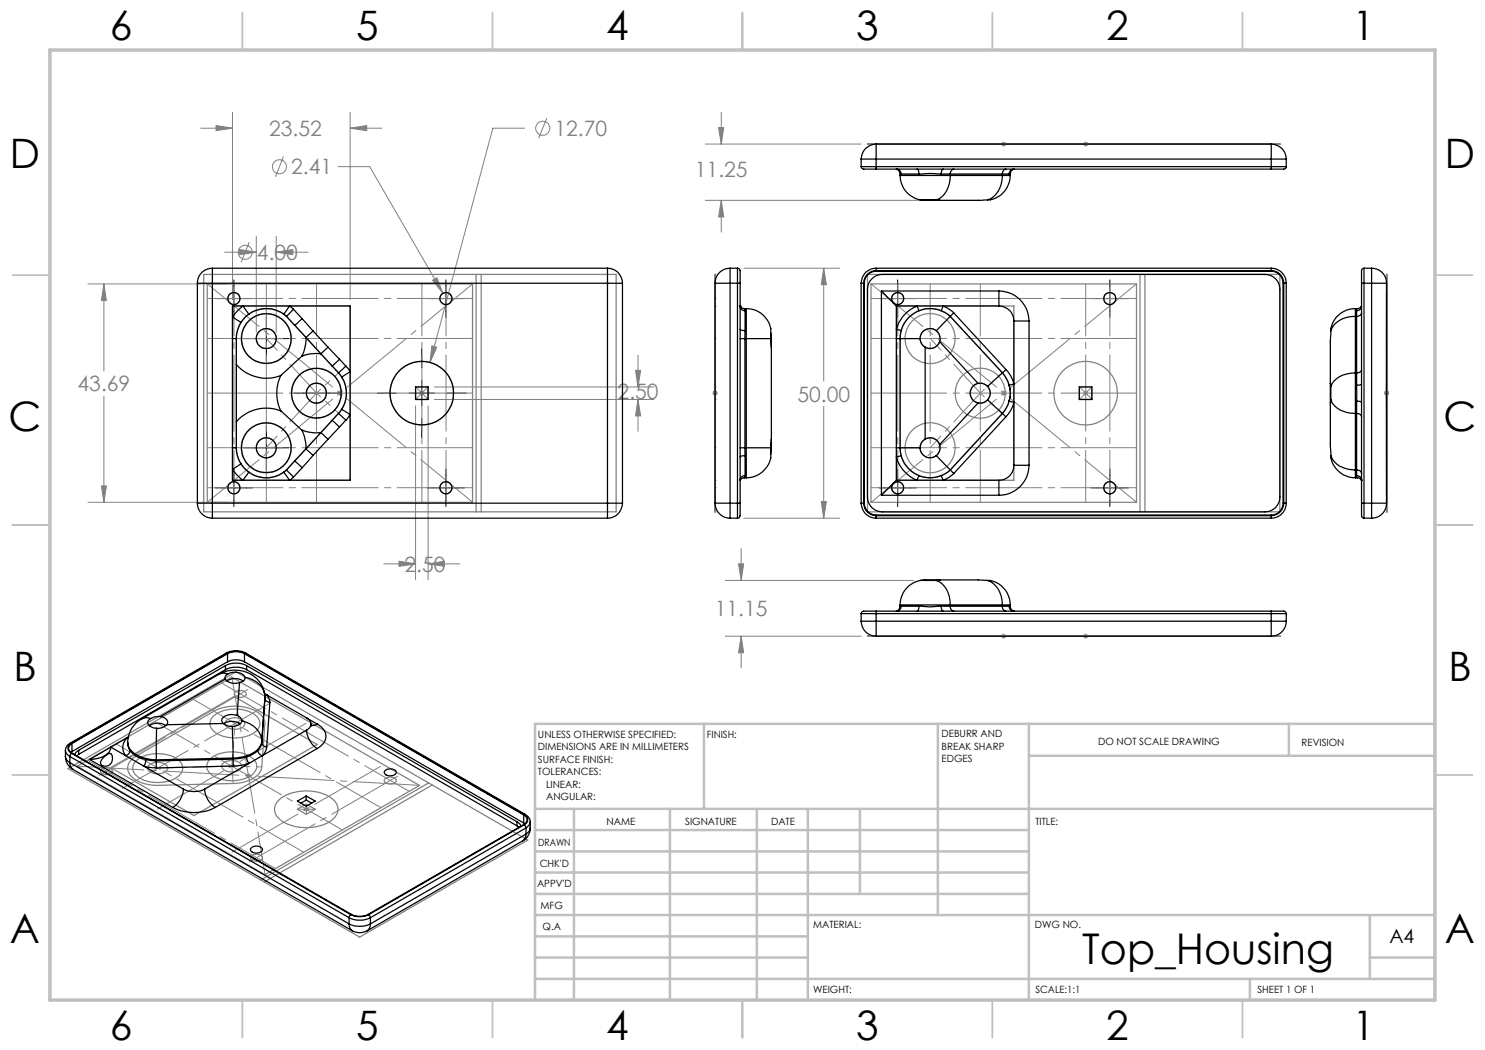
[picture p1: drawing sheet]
<svg xmlns="http://www.w3.org/2000/svg" width="297mm" height="210mm" viewBox="0 0 297 210" stroke-linecap="round" stroke-linejoin="round" font-family="sans-serif">
<g fill="none" stroke="#808080" stroke-width=".2">
<path d="M40.1 25.6h6.4M43.2 25.1l3.3 .5-3.3 .5zM46.5 22.5v37.4M56.7 31.3l-1.6 4.1M67.6 33.3h6.3l14.7 25.4M70 22.5v37.4M70 25.6h6.4M70 25.6l3.3-.5v1zM104.9 25.6h-6.3l-12.6 46.9M109.4 23.6l-1.7 4M141.1 28.8h31.1M143.7 25.5h1l-.4 3.3z"/>
<path d="M144.3 22.5v6.3M200.2 28.8h1.1M200.4 28.5l.7 .7M200.7 28.3v1M201.1 28.5l-.7 .7M216.6 28.8h1M216.8 28.5l.7 .7M217.1 28.3v1M217.5 28.5l-.7 .7M17.6 56.8h27.9M20.8 56.8v17.4M20.8 56.8l.5 3.3h-1z"/>
<path d="M44.9 50.4h6.4M47.9 49.9l3.4 .5-3.4 .5zM49.8 48.4l-1.6 4.1M51.3 47.3v19.2M55.2 50.4l3.4-.5v1zM55.2 47.3v19.2M55.2 50.4h6.4M86.5 56l.9-.4 1.2 3.1zM141.1 40.1h45.6M144.3 40.1v6.3M144.3 40.1l.4 3.3h-1zM148.8 53.6h19.1"/>
<path d="M164.7 53.6v22.6M164.7 53.6l.6 3.3h-1zM20.8 79.2v21.3M67.5 78.6h1M67.6 78.3l.7 .7M68 78.1v1M68.3 78.3l-.7 .7M83.9 78.6h1M84 78.3l.7 .7M84.3 78.1v1M84.7 78.3l-.7 .7M86.4 69.2l.9 .3-1.3 3z"/>
<path d="M86.9 77.4h43.9M86.9 79.9h43.9M127.1 74.1h1l-.5 3.3zM127.6 71v6.4M127.6 79.9v6.3M127.6 79.9l.5 3.3h-1zM142.5 78.6h1M142.7 78.3l.7 .7M143 78.1v1M143.4 78.3l-.7 .7M200.2 78.6h1.1M200.4 78.3l.7 .7"/>
<path d="M200.7 78.1v1M201.1 78.3l-.7 .7M216.6 78.6h1M216.8 78.3l.7 .7M217.1 78.1v1M217.5 78.3l-.7 .7M276.8 78.6h1M277 78.3l.7 .7M277.3 78.1v1M277.7 78.3l-.7 .7M20.3 97.2h1l-.5 3.3zM83.1 81.2v34.7"/>
<path d="M85.6 81.2v34.7M164.7 81.3v22.3M17.6 100.5h27.9M76.8 112.8h6.3M79.8 112.2l3.3 .6-3.3 .5zM85.6 112.8h6.4M85.6 112.8l3.3-.6v1.1zM145.1 116.1h37.6M147.7 112.8h1l-.5 3.3zM148.2 109.7v6.4M148.8 103.6h19.1M164.3 100.3h1l-.6 3.3z"/>
<path d="M145.1 127.2h27.1M148.2 127.2v6.4M148.2 127.2l.5 3.4h-1zM200.2 127.2h1.1M200.4 126.9l.7 .7M200.7 126.7v1M201.1 126.9l-.7 .7M216.6 127.2h1M216.8 126.9l.7 .7M217.1 126.7v1M217.5 126.9l-.7 .7M49.2 155.2h1"/>
<path d="M49.3 154.8l.7 .7M49.7 154.7v1M50 154.8l-.7 .7M60.7 161.8h1.1M60.9 161.5l.7 .7M61.2 161.4v1M61.6 161.5l-.7 .7"/>
<circle cx="55.9" cy="33.3" r="1.4"/>
<circle cx="108.5" cy="25.6" r="1.41"/>
<circle cx="49" cy="50.4" r="1.4"/>
</g>
<g fill="none" stroke="#808080" stroke-width=".25">
<path d="M173.5 28.8h.1M173.5 28.8h82.5M174.2 28.8h.1M178.3 28.8h2.4zM179.3 28.8h.1M180 28.8h.1M180 28.8h10zM181 28.8h10zM184 28.8h4zM191 28.8h10zM194 28.8h4zM200.5 28.8h1.5z"/>
<path d="M202.8 28.8h.1M210.8 28.8h12.7zM215.9 28.8h.1M218.4 28.8h.1M220.7 28.8h2.5zM227.3 28.8h.1M228 28.8h.1M229 28.8h.1M256 28.8h.1M40.7 54.9h82.5v47.5h-82.5zM41.5 56.8h53v43.7h-53zM95.2 54.9v47.5"/>
<path d="M96.2 54.9v47.5M143 54.9h.1M143 56.8h.1M143 54.9v47.5M143 58.5v2.4zM173.5 54.9h82.5v47.5h-82.5zM174.2 56.8h53.1v43.7h-53.1zM228 54.9v47.5M229 54.9v47.5M277.3 54.9h.1M277.3 56.8h.1M277.3 54.9v47.5"/>
<path d="M277.3 58.5v2.4zM46.5 61.2h23.5v34.9h-23.5zM49 63.5a6 6 0 0 1 8.3-.2l10.4 11.3a6 6 0 0 1 0 8.1l-10.4 11.3a6 6 0 0 1-6.5 1 6 6 0 0 1-3.5-5.4v-21.9a5.9 5.9 0 0 1 1.7-4.2zM83.1 77.4h2.5v2.5h-2.5zM143 79.9h.1M143 77.4h.1M143 61.2h.1M143 72.3v12.7zM143 62.7v10zM143 73.7v9.9zM143 65.7v4zM143 76.7v3.9z"/>
<path d="M143 74.6v8.1M143 63.3v-1.6v6M179.3 61.2h23.5v34.9h-23.5zM181.7 63.5a6 6 0 0 1 8.3-.2l10.5 11.3a6.1 6.1 0 0 1 0 8.1l-10.5 11.3a6 6 0 0 1-6.4 1 6 6 0 0 1-3.6-5.4v-21.9a6.3 6.3 0 0 1 1.7-4.2zM215.9 77.4h2.5v2.5h-2.5zM277.3 79.9h.1M277.3 77.4h.1M277.3 61.2h.1M277.3 72.3v12.7zM277.3 62.7v10zM277.3 73.7v9.9zM277.3 65.7v4z"/>
<path d="M277.3 76.7v3.9zM277.3 74.6v8.1M277.3 63.3v-1.6v6M143 96.1h.1M143 96.3v2.5zM143 84.6v10zM143 87.6v3.9zM143 89.6v6v-1.6M277.3 96.1h.1M277.3 96.3v2.5zM277.3 84.6v10zM277.3 87.6v3.9z"/>
<path d="M277.3 89.6v6v-1.6M143 102.4h.1M143 100.5h.1M277.3 102.4h.1M277.3 100.5h.1M47 138.5a1.47 1.47 0 0 1 2.2 .3 1.4 1.4 0 0 1-2.3 .1zM173.5 127.2h.1M173.5 127.2h82.5M174.2 127.2h.1M178.3 127.2h2.4zM179.3 127.2h.1M180 127.2h.1"/>
<path d="M180 127.2h10zM181 127.2h10zM184 127.2h4zM191 127.2h10zM194 127.2h4zM200.5 127.2h1.5zM202.8 127.2h.1M210.8 127.2h12.7zM215.9 127.2h.1M218.4 127.2h.1M220.7 127.2h2.5zM227.3 127.2h.1"/>
<path d="M228 127.2h.1M229 127.2h.1M256 127.2h.1M13.6 153.7l33.6-19.3 58.4 33.6-33.7 19.4zM15.5 153.2l30.9-17.8 37.5 21.7-30.9 17.8zM20.2 153.9a1.51 1.51 0 0 1 2.3 .3 1.46 1.46 0 0 1-2.1 .5 .51 .51 0 0 1-.2-.8zM22.2 153.5l24.6-14.2 16.6 9.6-24.6 14.2zM26.1 152.2l1.2-1 15.5-8.9a8.8 8.8 0 0 1 9.4 .7 2.52 2.52 0 0 1 .8 1.5l-.6 8.9a4 4 0 0 1-3.4 2.9l-2 .4-15.7 .4a6.3 6.3 0 0 1-5.5-2.5 2.07 2.07 0 0 1 .3-2.4zM27.2 152.2a7.2 7.2 0 0 1 8.8 .1 2.02 2.02 0 0 1-.8 3.3 7.4 7.4 0 0 1-8.1-.6 1.89 1.89 0 0 1 .1-2.8zM29.8 153.1a2.62 2.62 0 0 1 3.7 .3 1.34 1.34 0 0 1-1.6 1.4 2.01 2.01 0 0 1-2.4-1.2zM41.9 152a7.2 7.2 0 0 1 8.6-.3 2.08 2.08 0 0 1 .8 2 2.08 2.08 0 0 1-1.5 1.6 7.2 7.2 0 0 1-7.9-.7 1.82 1.82 0 0 1 0-2.6zM42.7 143.3a7.2 7.2 0 0 1 8.8 .1 2.02 2.02 0 0 1-.8 3.2 7.3 7.3 0 0 1-8.1-.5 1.89 1.89 0 0 1 .1-2.8z"/>
<path d="M44.7 152.6a2.7 2.7 0 0 1 3.6 .4 1.17 1.17 0 0 1-1.2 1.3 2.33 2.33 0 0 1-2.7-.9v-.4zM45.2 144.2a2.67 2.67 0 0 1 3.7 .3 1.2 1.2 0 0 1-1.2 1.3 2.27 2.27 0 0 1-2.7-1.1zM77 155.8a1.51 1.51 0 0 1 2.3 .3 1.42 1.42 0 0 1-2.5 0zM85.7 156.6l-33.6 19.4M86.4 157l-33.6 19.4M50.2 171.3a1.49 1.49 0 0 1 2.3 .2 1.41 1.41 0 0 1-2.1 .5 .48 .48 0 0 1-.2-.7zM55.6 160.2a8.6 8.6 0 0 1 7.5-1.8 5.4 5.4 0 0 1 4.4 2.8 2.95 2.95 0 0 1-2 3.4 9.6 9.6 0 0 1-9.4-.6 2.44 2.44 0 0 1-.5-3.8zM59.5 161.8l1.7-1 1.8 1-1.8 1.1z"/>
<circle cx="46.8" cy="59.7" r="1.2"/>
<circle cx="89.2" cy="59.7" r="1.2"/>
<circle cx="179.5" cy="59.7" r="1.2"/>
<circle cx="222" cy="59.7" r="1.19"/>
<circle cx="53.3" cy="67.7" r="5"/>
<circle cx="53.3" cy="67.7" r="2"/>
<circle cx="63.3" cy="78.6" r="5"/>
<circle cx="63.3" cy="78.6" r="2.01"/>
<circle cx="84.4" cy="78.6" r="6.4"/>
<circle cx="186" cy="67.7" r="2"/>
<circle cx="186" cy="67.7" r="5"/>
<circle cx="196" cy="78.6" r="2"/>
<circle cx="196" cy="78.6" r="5"/>
<circle cx="217.1" cy="78.6" r="6.4"/>
<circle cx="46.8" cy="97.6" r="1.22"/>
<circle cx="53.2" cy="89.6" r="5"/>
<circle cx="53.3" cy="89.6" r="2"/>
<circle cx="89.2" cy="97.6" r="1.21"/>
<circle cx="179.5" cy="97.6" r="1.21"/>
<circle cx="186" cy="89.6" r="2.01"/>
<circle cx="186" cy="89.5" r="5"/>
<circle cx="221.9" cy="97.6" r="1.2"/>
</g>
<g fill="none" stroke="#c0c0c0" stroke-width=".35">
<path d="M48.5 2.5v7.5M98.5 2.5v7.5M148.5 2.5v7.5M198.5 2.5v7.5M248.5 2.5v7.5M2.5 55h7.5M287 55h7.5M2.5 105h7.5M287 105h7.5M2.5 155h7.5M287 155h7.5M48.5 200v7.5"/>
<path d="M98.5 200v7.5M148.5 200v7.5M198.5 200v7.5M248.5 200v7.5"/>
</g>
<g fill="none" stroke="#c0c0c0" stroke-width=".5">
<path d="M140.8 144.8v17M187.6 144.8v38.2M205.8 144.8v55.2M205.8 151.2h81.2M257.8 144.8v6.4M287 144.8h-180v55.2M107 161.8h180M107 178.8h98.8M107 174.5h98.8M107 170.3h98.8M107 166h98.8M114.8 161.8v38.2"/>
<path d="M134 161.8v38.2M151.4 161.8v38.2M161.6 161.8v38.2M172 161.8v17M107 195.8h180M107 191.5h54.6M107 187.3h54.6M107 183h180M250 195.8v4.2M274 191.5h13M274 183v12.8"/>
</g>
<path d="M10 10h277v190h-277z" fill="none" stroke="#c0c0c0" stroke-width=".7"/>
<path d="M41.5 56.8l53 43.7M94.5 56.8l-53 43.7M174.2 100.5l53.1-43.7M227.3 100.5l-53.1-43.7" fill="none" stroke="#808080" stroke-width=".2" stroke-dasharray="15.2 1.3 1.3 1.3" stroke-dashoffset="1.8"/>
<g fill="none" stroke="#808080" stroke-width=".2" stroke-dasharray="15.2 1.3 1.3 1.3">
<path d="M179.6 28.8h.1M186 28.8h.1M196.1 28.8h.1M215.9 28.8h2.5M217.1 28.8h.1M218.4 28.8h-2.5M222 28.8h.1M143 59.7h.1M277.3 59.7h.1M83.1 77.4l2.5 2.5M85.6 77.4l-2.5 2.5M143 79.9v-2.5"/>
<path d="M143 78.6h.1M143 67.7h.1M215.9 79.9l2.5-2.5M218.4 79.9l-2.5-2.5M277.3 79.9v-2.5M277.3 78.6h.1M277.3 67.7h.1M143 97.5h.1M143 89.5h.1M277.3 97.5h.1M277.3 89.5h.1M179.6 127.2h.1"/>
<path d="M186 127.2h.1M196.1 127.2h.1M215.9 127.2h2.5M217.1 127.2h.1M218.4 127.2h-2.5M222 127.2h.1M46.4 153.2l.2 3.5M59.5 161.8h3.5M61.3 162.9v-2.1"/>
</g>
<g fill="none" stroke="#808080" stroke-width=".2" stroke-dasharray="15.2 1.3 1.3 1.3" stroke-dashoffset="4.8">
<path d="M143 56.8v43.7M179.6 56.8v43.7M186 56.8v43.7M196.1 56.8v43.7M217.1 56.8v43.7M222 56.8v43.7M277.3 56.8v43.7M46.8 100.5v-43.7M53.3 100.5v-43.7M63.3 100.5v-43.7M84.4 100.5v-43.7M89.2 100.5v-43.7"/>
<path d="M143 100.5v-43.7M277.3 100.5v-43.7"/>
</g>
<g fill="none" stroke="#808080" stroke-width=".2" stroke-dasharray="15.2 1.3 1.3 1.3" stroke-dashoffset=".1">
<path d="M174.2 28.8h53.1M227.3 28.8h-53.1M94.5 59.7h-53M227.3 59.7h-53.1M94.5 78.6h-53M94.5 67.7h-53M227.3 78.6h-53.1M227.3 67.7h-53.1M94.5 97.5h-53M94.5 89.5h-53M227.3 97.5h-53.1M227.3 89.5h-53.1"/>
<path d="M174.2 127.2h53.1M227.3 127.2h-53.1"/>
</g>
<path d="M53 174.9l-6.6-39.5" fill="none" stroke="#808080" stroke-width=".2" stroke-dasharray="15.2 1.3 1.3 1.3" stroke-dashoffset="6.6"/>
<path d="M15.5 153.2l68.4 3.9" fill="none" stroke="#808080" stroke-width=".2" stroke-dasharray="15.2 1.3 1.3 1.3" stroke-dashoffset="1.9"/>
<g fill="none" stroke="#000" stroke-width=".2">
<path d="M43 59.7h7.5M46.8 56v7.5M85.4 59.7h7.5M89.2 56v7.5M175.8 59.7h7.5M179.5 56v7.5M218.2 59.7h7.5M222 56v7.5M48.7 67.7h9.1M53.3 63.2v9M58.7 78.6h9.1M63.3 74.1v9.1"/>
<path d="M75.5 78.6h3.8M81.8 78.6h5.1M84.3 69.7v3.8M84.3 76.1v5.1M89.4 78.6h3.8M43 97.6h7.5M46.8 93.8v7.5M48.7 89.6h9.1M53.3 85v9.1M84.3 83.7v3.8M85.4 97.6h7.5M89.2 93.8v7.5"/>
<path d="M175.8 97.6h7.5M179.5 93.8v7.5M218.2 97.6h7.5M222 93.8v7.5"/>
</g>
<path d="M63.3 78.6l-10-10.9M63.3 78.6l-10 10.9M196.1 78.6l-10.1 10.9M196.1 78.6l-10.1-10.9M46.4 153.2l-14.8 .4" fill="none" stroke="#808080" stroke-width=".2" stroke-dasharray="15.2 1.3 1.3 1.3" stroke-dashoffset="7.4"/>
<path d="M63.3 78.6l4.4 4.1M63.3 78.6l4.4-4M196.1 78.6l4.4-4M196.1 78.6l4.4 4.1M46.4 153.2l6 .2" fill="none" stroke="#808080" stroke-width=".2" stroke-dasharray="15.2 1.3 1.3 1.3" stroke-dashoffset="14.1"/>
<path d="M143 78.6v10.9M143 78.6v-10.9M277.3 78.6v10.9M277.3 78.6v-10.9" fill="none" stroke="#808080" stroke-width=".2" stroke-dasharray="15.2 1.3 1.3 1.3" stroke-dashoffset="11.7"/>
<path d="M143 78.6v-4M143 78.6v4.1M277.3 78.6v-4M277.3 78.6v4.1" fill="none" stroke="#808080" stroke-width=".2" stroke-dasharray="15.2 1.3 1.3 1.3" stroke-dashoffset="15.1"/>
<path d="M196.1 28.8h-10.1M196.1 127.2h-10.1" fill="none" stroke="#808080" stroke-width=".2" stroke-dasharray="15.2 1.3 1.3 1.3" stroke-dashoffset="12.1"/>
<path d="M196.1 28.8h4.4M196.1 127.2h4.4" fill="none" stroke="#808080" stroke-width=".2" stroke-dasharray="15.2 1.3 1.3 1.3" stroke-dashoffset="14.9"/>
<path d="M50.1 137.6l-30.9 17.8M54.7 140.2l-30.9 17.9M61.8 144.3l-30.9 17.9M76.7 152.9l-30.9 17.9M80.1 154.9l-30.9 17.8" fill="none" stroke="#808080" stroke-width=".2" stroke-dasharray="15.2 1.3 1.3 1.3" stroke-dashoffset="-.7"/>
<path d="M81.8 158.3l-37.5-21.7M55.1 173.7l-37.6-21.7M60.7 170.4l-37.5-21.6M68.5 166l-37.6-21.7M76.2 161.5l-37.6-21.6" fill="none" stroke="#808080" stroke-width=".2" stroke-dasharray="15.2 1.3 1.3 1.3" stroke-dashoffset="5"/>
<path d="M46.4 153.2l.6-8.5" fill="none" stroke="#808080" stroke-width=".2" stroke-dasharray="15.2 1.3 1.3 1.3" stroke-dashoffset="12.9"/>
<path d="M147.7 112.8h1l-.5 3.3zM148.2 127.2l.5 3.4h-1zM143.7 25.5h1l-.4 3.3zM144.3 40.1l.4 3.3h-1zM164.3 100.3h1l-.6 3.3zM164.7 53.6l.6 3.3h-1zM20.3 97.2h1l-.5 3.3zM20.8 56.8l.5 3.3h-1zM43.2 25.1l3.3 .5-3.3 .5zM70 25.6l3.3-.5v1zM86.4 69.2l-.4 3.3 1.3-3zM85.6 112.8l3.3-.6v1.1zM79.8 112.2l3.3 .6-3.3 .5zM127.1 74.1h1l-.5 3.3zM127.6 79.9l.5 3.3h-1zM47.9 49.9l3.4 .5-3.4 .5zM55.2 50.4l3.4-.5v1zM86.5 56l2.1 2.7-1.2-3.1z" fill="#808080"/>
<g fill="none" stroke="#000" stroke-width=".25">
<path d="M172.2 31.8h3M172.2 33.3h3M172.2 33.3l.1 .3 .3 .2h2.6M172.2 31.8v1.5M175.2 28.8v3M175.2 28.8a3 3 0 0 0-3 3M175.2 33.3v.5M175.2 31.8v1.5M175.2 31.8h79M175.2 28.8h79M175.2 33.3h79M175.2 33.8h79"/>
<path d="M179.9 34.4l-.6-.6a.96 .96 0 0 1 .9 1M180 34.4v.4M180 34.8h.2M180 35.1h10M180 35.1a4.9 4.9 0 0 0 4 4.9M180 34.8v.3M180.2 34.8h3.6M183.4 33.8a.89 .89 0 0 1 .4 1M183.8 34.8l1.8-.1 2.6 .1M184 40h3.3M184 40l3.9 .1M187.3 40l.7 .1h-.1"/>
<path d="M188.2 34.8h1.8M188.6 33.8a.89 .89 0 0 0-.4 1M190 35.1a4.8 4.8 0 0 1-2.7 4.9M190 34.8v.3M190 34.8h10.5M190 35.1h10.5M190.7 33.8a.85 .85 0 0 0-.7 1M197.5 40l-9.6 .1M200.5 35.1a4.8 4.8 0 0 1-3 4.9M200.5 34.8h1.3M200.5 35.1h1.5M200.5 34.8v.3"/>
<path d="M201.2 33.8a.88 .88 0 0 0-.7 1M201.8 34.8a.96 .96 0 0 1 1-1l-.2 .1a.99 .99 0 0 0-.6 .9M201.8 34.8h.2M202 35.1a4.8 4.8 0 0 1-4.5 4.9M202 34.8v.3M254.2 28.8v3M254.2 28.8a3 3 0 0 1 3 3M254.2 31.8h3M254.2 33.3h3M254.2 33.3v.5M254.2 31.8v1.5M257.2 33.3v.3l-.4 .2h-2.6"/>
<path d="M257.2 31.8v1.5M39.5 56.6h3M39.5 56.6v44M42.5 53.6a2.95 2.95 0 0 0-3 3M42.5 53.6v3M42.5 53.6h79M42.5 56.6h79M42.5 56.6v44M121.5 53.6v3M121.5 53.6a2.95 2.95 0 0 1 3 3M121.5 56.6h3M121.5 56.6v44"/>
<path d="M124.5 56.6v44M143 56.6h3M143 56.6v44M146 53.6a2.95 2.95 0 0 0-3 3M146 53.6v3M146 53.6h1.5M146 56.6h1.5M146 56.6v44M147.5 53.6l.3 .1 .2 .4v2.5M147.5 56.6h.5M147.5 53.6v3M147.5 56.6v44"/>
<path d="M148 56.6v44M172.2 56.6h.6M172.2 56.6v44M172.8 56.6v44M173.4 55.1l.3-.3a2.25 2.25 0 0 1 1.5-.6h79a2.39 2.39 0 0 1 2.4 2.4v44a2.39 2.39 0 0 1-2.4 2.4h-79a2.39 2.39 0 0 1-2.3-2.4v-44l.1-.8zM174.4 55.8a2.79 2.79 0 0 1 2.1-.9h76.5a2.95 2.95 0 0 1 3 3v41.5a2.9 2.9 0 0 1-3 3h-76.5a2.95 2.95 0 0 1-3-3v-42a2.7 2.7 0 0 1 .9-1.6zM175.2 53.6v.5M175.2 54.1a2.45 2.45 0 0 0-2.4 2.5M175.2 53.6a2.95 2.95 0 0 0-3 3M175.2 54.1h79M175.2 53.6h79M176.3 58.2l3 3"/>
<path d="M176.3 58.2v40.9M176.3 58.2h23.5M199.8 58.2v3M199.8 58.2a6 6 0 0 1 6 6M254.2 54.1a2.5 2.5 0 0 1 2.6 2.5M254.2 53.6v.5M254.2 53.6a2.95 2.95 0 0 1 3 3M256.8 56.6h.4M256.8 56.6v44M257.2 56.6v44M272.3 56.6h.5M272.3 56.6v44"/>
<path d="M272.8 53.6v3M272.8 53.6l-.3 .2-.2 .3v2.5M272.8 53.6h1.5M272.8 56.6v44M272.8 56.6h1.5M274.3 56.6h3M274.3 53.6v3M274.3 53.6a2.95 2.95 0 0 1 3 3M274.3 56.6v44M277.3 56.6v44M46.5 67.7h.8M46.5 61.2h23.5v34.9h-23.5z"/>
<path d="M47.3 72.9a8 8 0 0 0 8.9 2.2M47.3 67.7v16.7M48.2 64.5a6.2 6.2 0 0 0-.9 3.2M49.8 62.8l-1.2-1.6-1.2 1-.9 1.2 1.7 1.1M49.8 62.8a6.1 6.1 0 0 1 7 0M49.8 62.8l-.9 .8-.7 .9M56.2 75.1a8.2 8.2 0 0 0 0 7.1M56.8 62.8l.5 .5M57.3 63.3l1.6 1.8M58.7 61.9l-.8-.7-1.1 1.6M58.7 61.9l-1.4 1.4M58.7 61.9l1.7 1.8"/>
<path d="M58.9 65.1l2.3 2.4M60.4 71.3l-4.2 3.8M60.4 63.7l-1.5 1.4M60.4 63.7l2.2 2.5M61.2 67.5a8.7 8.7 0 0 1-.8 3.8M61.2 67.5l3 3.3M62.6 66.2l-1.4 1.3M62.6 66.2l3 3.3M64.2 70.8l2.2 2.4M64.2 70.8a7.5 7.5 0 0 0-3.8 .5M65.6 69.5l2.3 2.4M65.6 69.5l-1.4 1.3"/>
<path d="M66.4 73.2l1.3 1.4M67.7 74.6l.6 .8M67.9 71.9l-1.5 1.3M67.9 71.9l1.3 1.3M68.3 75.4a5.9 5.9 0 0 1 0 6.5M69.2 73.2l.8 1.2-1.7 1M69.2 73.2l-1.5 1.4M83.1 77.4h2.5v2.5h-2.5zM148 61.2l.1 .2M148 61.2h.1M148 65.9l1 .2M148 61.2a.96 .96 0 0 0 1 1"/>
<path d="M148 67.7h1M148.1 61.4l.3 .2 .5 .1M148.9 61.7l.1 .5M148.9 61.7h.4M149 67.7v21.9M149 67.7h.3M149 62.2v3.9M149 66.1v1.6M149.3 61.7a4.9 4.9 0 0 1 4.9 5.6v.4M149.3 67.7h4.9M149.3 61.7v6M149.3 67.7v21.9"/>
<path d="M154.2 67.7l.1 1.8M154.2 66.6l.1 2.9M154.3 69.5v18.3M179.3 67.7h.7M179.3 61.2h20.5M179.3 61.2v34.9M180 67.7h4M180 67.7v21.9M183.8 62.2l-.4-1a7 7 0 0 0-4.1 4.7l.9 .2M184 67.7a2.09 2.09 0 0 0 1 1.8M185 69.5v18.3M187.3 66.1a2.09 2.09 0 0 1 .6 2.2"/>
<path d="M187.3 66.1a2.02 2.02 0 0 0-2.2-.2 2.02 2.02 0 0 0-1.1 1.8M187.9 68.3a2.03 2.03 0 0 1-2.9 1.2M187.9 68.3l7.7 8.4M188.2 62.2l.4-1 1.2 .6 .9 .8M190 63.3l-2.7 2.8M190 63.3a6 6 0 0 0-6.4-1.1 6 6 0 0 0-3.6 5.5M190 63.3l10.5 11.3M190.7 62.6l-.7 .7M190.7 62.6l10.5 11.3M195.6 76.7h1l.9 .6M195.6 76.7a2 2 0 0 0-1.6 1.9 2 2 0 0 0 1.6 2M197.5 80l3 2.7"/>
<path d="M197.5 77.3a1.96 1.96 0 0 1 0 2.7M197.5 80a2.03 2.03 0 0 1-1.9 .6M199.8 61.2a2.95 2.95 0 0 1 3 3M200.5 74.6l-3 2.7M200.5 74.6a6.1 6.1 0 0 1 0 8.1M201.2 73.9a6.3 6.3 0 0 1 1.6 2.9l-1 .2 .2 1M201.2 73.9l-.7 .7M202 79.3l-.2 .9 1 .3a6.4 6.4 0 0 1-1.6 2.9M202.8 64.2h3M202.8 64.2v28.9M205.8 64.2v28.9M215.9 77.4h2.5v2.5h-2.5z"/>
<path d="M266.1 76.7l.1 .6M266.2 80a4.5 4.5 0 0 0 4 2.6l.9 .1M266.2 77.3v2.7M266.2 66.1l-.1 2 .1 23M266.2 80l-.1 .6M271.1 61.7a4.8 4.8 0 0 0-4.9 4.4M271.1 74.6v8.1M271.1 74.6a4.9 4.9 0 0 0-4.9 2.7M271.1 63.3a4.8 4.8 0 0 0-4.9 2.8M271.1 61.7v1.6M271.1 61.7h.3l-.1 .5M271.1 74.6h.2"/>
<path d="M271.1 63.3v11.3M271.1 63.3h.2M271.3 77v3.2M271.3 74.6v2.4M271.3 62.2v1.1M271.3 63.3v11.3M272.3 61.2l-.3 .4-.6 .1M272.3 76.8l-.3 .2h-.7M272.3 73.9a.83 .83 0 0 1-1 .7M272.3 62.6a.85 .85 0 0 1-1 .7M272.3 61.2a.96 .96 0 0 1-1 1M46.5 89.6h.8"/>
<path d="M47.3 89.6a6.3 6.3 0 0 0 .9 3.2M47.3 84.4v5.2M48.2 92.8l-1.7 1.1 .9 1.2 1.2 1 1.2-1.7M48.2 92.8l.7 .9 .9 .7M49.8 94.4a6 6 0 0 0 7 0M56.2 82.2l4.2 3.8M56.2 82.2a7.8 7.8 0 0 0-8.9 2.2M56.8 94.4l1.1 1.7 .8-.7M57.3 94l1.4 1.4M57.3 94l-.5 .4M58.9 92.2l1.5 1.3M58.9 92.2l-1.6 1.8"/>
<path d="M60.4 86a8.1 8.1 0 0 0 3.8 .5M60.4 86a8.7 8.7 0 0 1 .8 3.8M60.4 93.5l-1.7 1.9M61.2 89.8l-2.3 2.4M61.2 89.8l1.4 1.3M62.6 91.1l-2.2 2.4M64.2 86.5l1.4 1.3M64.2 86.5l-3 3.3M65.6 87.8l-3 3.3M66.4 84.1l1.5 1.3M66.4 84.1l-2.2 2.4M67.7 82.7l1.5 1.3"/>
<path d="M67.7 82.7l-1.3 1.4M67.9 85.4l-2.3 2.4M68.3 81.9l1.7 1-.8 1.1M68.3 81.9l-.6 .8M69.2 84l-1.3 1.4M148 89.6h1M148.9 95.6h.4M149 89.6v1.5M149 89.6h.3M149 95.1a.91 .91 0 0 0-1 1l.2-.3 .7-.2M149 91.1l-.8 .2-.2 .1M149 91.1v4"/>
<path d="M149 95.1l-.1 .5M149.3 89.6h4.9M149.3 89.6v6M154.2 89.6a5 5 0 0 1-3.1 5.6l-1.8 .4M154.3 87.8l-.1 1.8M154.3 87.8l-.1 3M176.3 99.1h23.5M179.3 89.6h.7M179.3 96.1l-3 3M179.3 96.1h20.5M180 89.6a6 6 0 0 0 3.6 5.4 6 6 0 0 0 6.4-1M180 89.6h4"/>
<path d="M180.2 91.1l-.9 .3a6.9 6.9 0 0 0 4.1 4.7l.4-1M184 89.6a1.99 1.99 0 0 0 1.1 1.8 1.99 1.99 0 0 0 2.2-.3M185 87.8l-.7 .8-.3 1M185 87.8a1.98 1.98 0 0 1 2.9 1.1M187.3 91.1l2.7 2.9M187.9 88.9a1.92 1.92 0 0 1-.6 2.2M190 94l.7 .7M190.7 94.7l-.9 .8-1.2 .6-.4-1M195.6 80.6l-7.7 8.3M199.8 96.1v3M200.5 82.7l.7 .7M200.5 82.7l-10.5 11.3"/>
<path d="M201.2 83.4l-10.5 11.3M202.8 93.1h3M202.8 93.1a2.95 2.95 0 0 1-3 3M205.8 93.1a6 6 0 0 1-6 6M266.2 91.1a4.8 4.8 0 0 0 4.9 4.5M266.2 91.1a4.4 4.4 0 0 0 4 2.8l.9 .1M271.1 94v1.6M271.1 95.6h.4M271.1 82.7h.2M271.1 82.7v11.3M271.1 94h.2M271.3 80.2l.7 .1 .3 .2"/>
<path d="M271.3 82.7a.9 .9 0 0 1 1 .7M271.3 80.2v2.5M271.3 94a.82 .82 0 0 1 1 .7M271.3 95.1a.91 .91 0 0 1 1 1M271.3 94v1.1M271.3 95.1l.2 .5M271.3 82.7v11.3M271.5 95.6l.4 .1 .4 .4M272.3 96.1h.1M39.5 100.6h3M39.5 100.6a3 3 0 0 0 3 3M42.5 100.6v3"/>
<path d="M42.5 103.6h79M42.5 100.6h79M121.5 100.6v3M121.5 100.6h3M124.5 100.6a3 3 0 0 1-3 3M143 100.6h3M143 100.6a3 3 0 0 0 3 3M146 100.6v3M146 103.6h1.5M146 100.6h1.5M147.5 100.6v3M147.5 100.6h.5"/>
<path d="M148 100.6v2.5l-.2 .5h-.3M172.2 100.6a3 3 0 0 0 3 3M172.2 100.6h.6M172.8 100.6a2.5 2.5 0 0 0 2.4 2.5M175.2 103.1v.5M175.2 103.6h79M175.2 103.1h79M184 116.1a5.1 5.1 0 0 0-4 4.9M184 116.1h3.3M184 116.1l.7-.1 12.8 .1M187.3 116.1a4.7 4.7 0 0 1 2.7 4.9M188 116l-.7 .1"/>
<path d="M197.5 116.1a4.8 4.8 0 0 1 4.5 4.9M197.5 116.1a4.8 4.8 0 0 1 3 4.9M254.2 103.1v.5M256.8 100.6h.4M256.8 100.6a2.57 2.57 0 0 1-2.6 2.5M257.2 100.6a3 3 0 0 1-3 3M272.3 100.6h.5M272.3 100.6v2.5l.2 .4 .3 .1M272.8 100.6v3M272.8 103.6h1.5M272.8 100.6h1.5M274.3 100.6h3"/>
<path d="M274.3 100.6v3M277.3 100.6a3 3 0 0 1-3 3M43.8 134.9a6 6 0 0 1 9.2 4.3M43.8 134.9l-15.5 8.9M45 135.8a2.54 2.54 0 0 0 2.9 .8M45 135.8l-12.9 7.5M45.1 133.1a4.8 4.8 0 0 1 4.2 0M45.1 133.9a4.8 4.8 0 0 1 4.2 0M45.1 133.1l-29.4 17M45.1 133.9l-29.4 17M45.1 133.1v.8M45.2 130.7a4.3 4.3 0 0 1 4 0"/>
<path d="M45.2 130.7h.2M45.2 130.7l-31.1 17.9M45.4 136.2a2.95 2.95 0 0 1 3.2 0M45.4 130.7a4.2 4.2 0 0 1 3.6 0M45.4 130.7l-31.1 18M45.5 130.7a3.8 3.8 0 0 1 3.4 0M45.5 132.4a3.8 3.8 0 0 1 3.4 0M45.5 130.7l-31.1 18M45.5 132.4l-31.1 17.9M45.5 130.7v1.7M45.6 134.8a.8 .8 0 0 0-.6 1M45.6 134.8a2.49 2.49 0 0 1 3.4 .7"/>
<path d="M45.6 134.8a2.03 2.03 0 0 0-1.8 .1M47.9 136.6l-.5 6.5M48.9 130.7l55.8 32.3M48.9 132.4l55.8 32.2M48.9 130.7v1.7M49 135.5a4.4 4.4 0 0 1 4 3.9M49 135.5a1.06 1.06 0 0 1-1.1 1.1M49 130.7h.2M49 130.7l55.8 32.2M49.2 130.7l55.9 32.2M49.3 133.1l54.1 31.3M49.3 133.9l54.1 31.3"/>
<path d="M49.3 133.1v.8M52.9 138.7l.5 .3M53 139h.4M53 139.4a.91 .91 0 0 0 1 1.1M53 139.4l-.6 9.1M53.4 139l.5 1.1 .1 .4M53.4 139l10 5.8M172.2 122.7h3M172.2 124.2a3 3 0 0 0 3 3M172.2 124.2h3M172.2 122.7v1.5M175.2 122.2h-2.4l-.4 .2-.2 .3"/>
<path d="M175.2 122.2v.5M175.2 124.2v3M175.2 122.7v1.5M175.2 124.2h79M175.2 122.7h79M175.2 127.2h79M175.2 122.2h79M180 121h10M180 121v.3M180.2 121.2a.96 .96 0 0 1-.9 1l.4-.2 .3-.7M180.2 121.2h3.6M180.2 121.2l-.2 .1"/>
<path d="M183.8 121.2a.89 .89 0 0 1-.4 1M183.8 121.2l2.1 .2 2.3-.2M188.2 121.2a.89 .89 0 0 0 .4 1M188.2 121.2h1.8M190 121.2a.95 .95 0 0 0 .7 1M190 121v.2M190 121.2h10.5M190 121h10.5M200.5 121.2a.88 .88 0 0 0 .7 1M200.5 121.2h1.3M200.5 121h1.5M200.5 121v.2"/>
<path d="M201.8 121.2a.96 .96 0 0 0 1 1M201.8 121.2l.2 .1M202 121.3a.94 .94 0 0 0 .8 .9M202 121v.3M202.7 122.2h.1M254.2 124.2v3M254.2 124.2h3M254.2 122.7h3M254.2 122.2v.5M254.2 122.2h2.6l.3 .2 .1 .3M254.2 122.7v1.5M257.2 124.2a3 3 0 0 1-3 3"/>
<path d="M257.2 122.7v1.5M13.1 151.3a2.94 2.94 0 0 0 1.5 2.6M13.1 151.3v-1.2l.3 .7 .6 .5M13.1 151.3l.3 .8 .6 .4M14 152.5l.2 1 .4 .4M14 151.3l55.8 32.2M14 152.5l55.8 32.3M14 151.3v1.2M14.1 148.6l-.7 .6-.3 .9M14.1 148.6l.2 .1M14.3 148.7a1.05 1.05 0 0 0-.7 1 1.05 1.05 0 0 0 .7 1M14.3 150.7l-.3 .6"/>
<path d="M14.3 150.7l55.9 32.2M14.4 148.7a1.03 1.03 0 0 0-.7 1 1.03 1.03 0 0 0 .7 .9l55.9 32.3a3.8 3.8 0 0 0 3.3 0l31.1-18a1.03 1.03 0 0 0 .7-1 1.03 1.03 0 0 0-.7-.9M14.4 150.3l-.2 .2M14.4 148.7v1.6M14.6 153.9l55.8 32.3M15.7 150.1l-.8 .8M15.7 150.9l-.4 .3M15.7 150.1v.8M17.9 151.9l16.7 9.6M20.5 151.7a2.05 2.05 0 0 1 1.7-1 1.47 1.47 0 0 1 0 2 1.47 1.47 0 0 1-2 .2 .93 .93 0 0 1 .3-1.2zM22.2 149.4a2.56 2.56 0 0 1-2.2 2.1l-2.1 .4M22.2 149.4l2.9 1.7"/>
<path d="M22.2 149.4l-4.3 2.5M25.1 151.1l11.6 6.7M25.5 147.5a2.61 2.61 0 0 0-.4 3.6M25.5 147.5l.1 .1M25.5 147.5l-3.3 1.9M25.5 148.5a3.8 3.8 0 0 0 3.2 3.1l2.6 .4M25.5 148.5l.1 .8 .4 .8M25.6 147.4l-.1 .1M26 150.1a4.3 4.3 0 0 0 3.2 1.8M26 150.1a1.21 1.21 0 0 1-.9 1M28.3 143.8a5.4 5.4 0 0 0-2.8 4.7M29.2 151.9l-.1 .7-.3 .6 2.5 .4"/>
<path d="M29.2 151.9l2.1 .3M30.1 143.7a.87 .87 0 0 0-.6 .9 .87 .87 0 0 0 .8 .8l1 .3M30.1 143.7a2.03 2.03 0 0 0-1.8 .1M31.3 152.2v1.4M31.3 152v.2M31.3 145.7v6.3M32.1 143.3a1.25 1.25 0 0 1 1.4 1.4l-.2 .2M32.1 143.3l-1.1 .1-.9 .3M33.2 145.1a2.88 2.88 0 0 0-3.3 .1M33.3 144.9a2.4 2.4 0 0 1-2 .8M36.7 157.8a4.8 4.8 0 0 1-2.1 3.7M36.7 157.8a4.8 4.8 0 0 0 4.2 0"/>
<path d="M40.9 157.8a4.8 4.8 0 0 0 2.1 3.7M44.7 144.7a2.5 2.5 0 0 0 1.7 .6M44.7 144.7l-11.4 .2M44.7 144.7a3 3 0 0 1 3.3 .1M46.4 145.3l.2 6.3M46.6 151.8v1.4M46.6 151.6l-15.3 .4M46.6 151.8l-15.3 .4M46.6 151.6v.2M46.6 153.2l-15.3 .4M47.4 143.1a2.64 2.64 0 0 0-3 .7v.5l.3 .4M47.4 143.1l.7 .4 .3 .7"/>
<path d="M48.4 144.2a4.6 4.6 0 0 1 4 4.1M48.4 144.2a1.88 1.88 0 0 1-2 1.1M49.3 151.4l.1 .5 .4 .8-1.5 .4-1.7 .1M49.3 151.4l-2.7 .4M51.6 150.1a5.6 5.6 0 0 1-2.3 1.3M51.6 150.1a1.22 1.22 0 0 0 .8 1.1M52.4 148.3a4.3 4.3 0 0 1-3.8 3.1l-2 .2M52.4 148.5l-.3 .8-.5 .8M52.4 148.5a.98 .98 0 0 0 .9 .9M52.4 148.3v.2M52.4 151.2l-11.5 6.6M53.3 149.4a2.68 2.68 0 0 1-.9 1.8"/>
<path d="M54 140.5l-.7 8.9M61.2 159.2v.8M61.3 146a4.8 4.8 0 0 0 2.1 3.7M61.3 143.6a1.31 1.31 0 0 1 .9 1.2 1.31 1.31 0 0 1-.9 1.2M61.3 146l-8.9 5.2M62.2 144.8l.1 .4M63.4 144.8a2.51 2.51 0 0 1 1.2 4l-1.2 .9M63.4 144.8l-.6 .3h-.6M63.4 149.7l-20.4 11.8M76.9 154.2a1.53 1.53 0 0 1 2.4 .2 1.42 1.42 0 0 1-2.5 .1zM34.6 161.5a9.3 9.3 0 0 0 8.4 0M50.2 169.6a1.49 1.49 0 0 1 2.3 .3 1.39 1.39 0 0 1-2.4 .1z"/>
<path d="M59.5 160.2l1.7-1 1.8 1-1.8 1zM61.2 160l1.1 .6M61.2 160l-1 .6M103.4 164.4l.8 .8M103.4 165.2l.4 .2M103.4 164.4v.8M104.6 168.2l-31.2 18M104.7 164.6l.3 .2M104.7 163v1.6M104.8 162.9a1.07 1.07 0 0 1 .8 1 1.07 1.07 0 0 1-.8 1.1M104.8 165l.4 .6M104.8 165l-31.1 17.9"/>
<path d="M105.1 162.9l.7 .7 .2 .8M105.1 162.9h-.3M105.2 166.8l-.1 .7-.5 .7M105.2 165.6l-31.1 17.9M105.2 166.8l-31.1 18M105.2 165.6v1.2M106 165.6a2.94 2.94 0 0 1-1.4 2.6M106 164.4l-.1 .5-.7 .7M106 165.6l-.1 .5-.7 .7M106 164.4v1.2M69.8 183.5a4.9 4.9 0 0 0 4.3 0M69.8 184.8a4.9 4.9 0 0 0 4.3 0"/>
<path d="M69.8 184.8l.1 .6 .5 .8M69.8 183.5v1.3M70.2 182.9l-.4 .6M70.2 182.9a4.2 4.2 0 0 0 3.5 0M70.4 186.2a3.1 3.1 0 0 0 3 0M73.7 182.9l.4 .6M74.1 184.8l-.1 .6-.6 .8M74.1 183.5v1.3"/>
<circle cx="46.8" cy="59.7" r="1.2"/>
<circle cx="89.2" cy="59.7" r="1.2"/>
<circle cx="179.5" cy="59.7" r="1.2"/>
<circle cx="221.9" cy="59.7" r="1.22"/>
<circle cx="53.3" cy="67.7" r="2"/>
<circle cx="53.3" cy="67.7" r="5"/>
<circle cx="63.3" cy="78.6" r="2"/>
<circle cx="63.3" cy="78.6" r="5"/>
<circle cx="84.4" cy="78.6" r="6.3"/>
<circle cx="46.8" cy="97.5" r="1.21"/>
<circle cx="53.3" cy="89.6" r="2"/>
<circle cx="53.3" cy="89.5" r="5"/>
<circle cx="89.2" cy="97.5" r="1.21"/>
<circle cx="179.5" cy="97.5" r="1.21"/>
<circle cx="221.9" cy="97.6" r="1.22"/>
</g>
<text font-size="8.5" x="216.5" y="192.7">Top_Housing</text>
<g font-size="8.1">
<text x="22" y="8">6</text>
<text x="71.2" y="8">5</text>
<text x="121.2" y="8">4</text>
<text x="171.3" y="8">3</text>
<text x="221.3" y="8">2</text>
<text x="270.5" y="8">1</text>
<text x="2" y="33.6">D</text>
<text x="289" y="33.6">D</text>
<text x="1.7" y="86.1">C</text>
<text x="288.7" y="86.1">C</text>
<text x="2.7" y="136.1">B</text>
<text x="289.7" y="136.1">B</text>
<text x="2" y="188.6">A</text>
<text x="289" y="188.6">A</text>
<text x="22" y="208">6</text>
<text x="71.2" y="208">5</text>
<text x="121.2" y="208">4</text>
<text x="171.3" y="208">3</text>
<text x="221.3" y="208">2</text>
<text x="270.5" y="208">1</text>
</g>
<g font-size="4.2" fill="#808080">
<text x="53.8" y="27.2">23.52</text>
<text x="110.9" y="27.2">12.70</text>
<text x="58.2" y="34.9">2.41</text>
<text x="139" y="35.4">11.25</text>
<text x="51.4" y="52">4.00</text>
<text x="15.5" y="78.3">43.69</text>
<text x="123.5" y="79.9">2.50</text>
<text x="159.5" y="80.3">50.00</text>
<text x="80.9" y="114.3">2.50</text>
<text x="143" y="123.2">11.15</text>
</g>
<text font-size="3.9" x="277.9" y="188.5">A4</text>
<g font-size="2">
<text x="107.6" y="147.6">UNLESS OTHERWISE SPECIFIED:</text>
<text x="141.4" y="147.6">FINISH:</text>
<text x="188.3" y="147.5">DEBURR AND</text>
<text x="188.3" y="150">BREAK SHARP</text>
<text x="219.6" y="149">DO NOT SCALE DRAWING</text>
<text x="260.3" y="149.2">REVISION</text>
<text x="107.6" y="150.1">DIMENSIONS ARE IN MILLIMETERS</text>
<text x="107.6" y="152.6">SURFACE FINISH:</text>
<text x="107.6" y="155.1">TOLERANCES:</text>
<text x="188.3" y="152.5">EDGES</text>
<text x="109.2" y="157.6">LINEAR:</text>
<text x="109.2" y="160.1">ANGULAR:</text>
<text x="121.3" y="165">NAME</text>
<text x="137" y="164.9">SIGNATURE</text>
<text x="154.2" y="164.9">DATE</text>
<text x="207.1" y="164.9">TITLE:</text>
<text x="107.6" y="169.1">DRAWN</text>
<text x="107.9" y="173.3">CHK'D</text>
<text x="107.4" y="177.4">APPV'D</text>
<text x="108.1" y="181.8">MFG</text>
<text x="108.5" y="186">Q.A</text>
<text x="162.6" y="185.5">MATERIAL:</text>
<text x="207" y="185.5">DWG NO.</text>
<text x="162.6" y="198.5">WEIGHT:</text>
<text x="207.1" y="198.6">SCALE:1:1</text>
<text x="251.5" y="198.6">SHEET 1 OF 1</text>
</g>
</svg>
